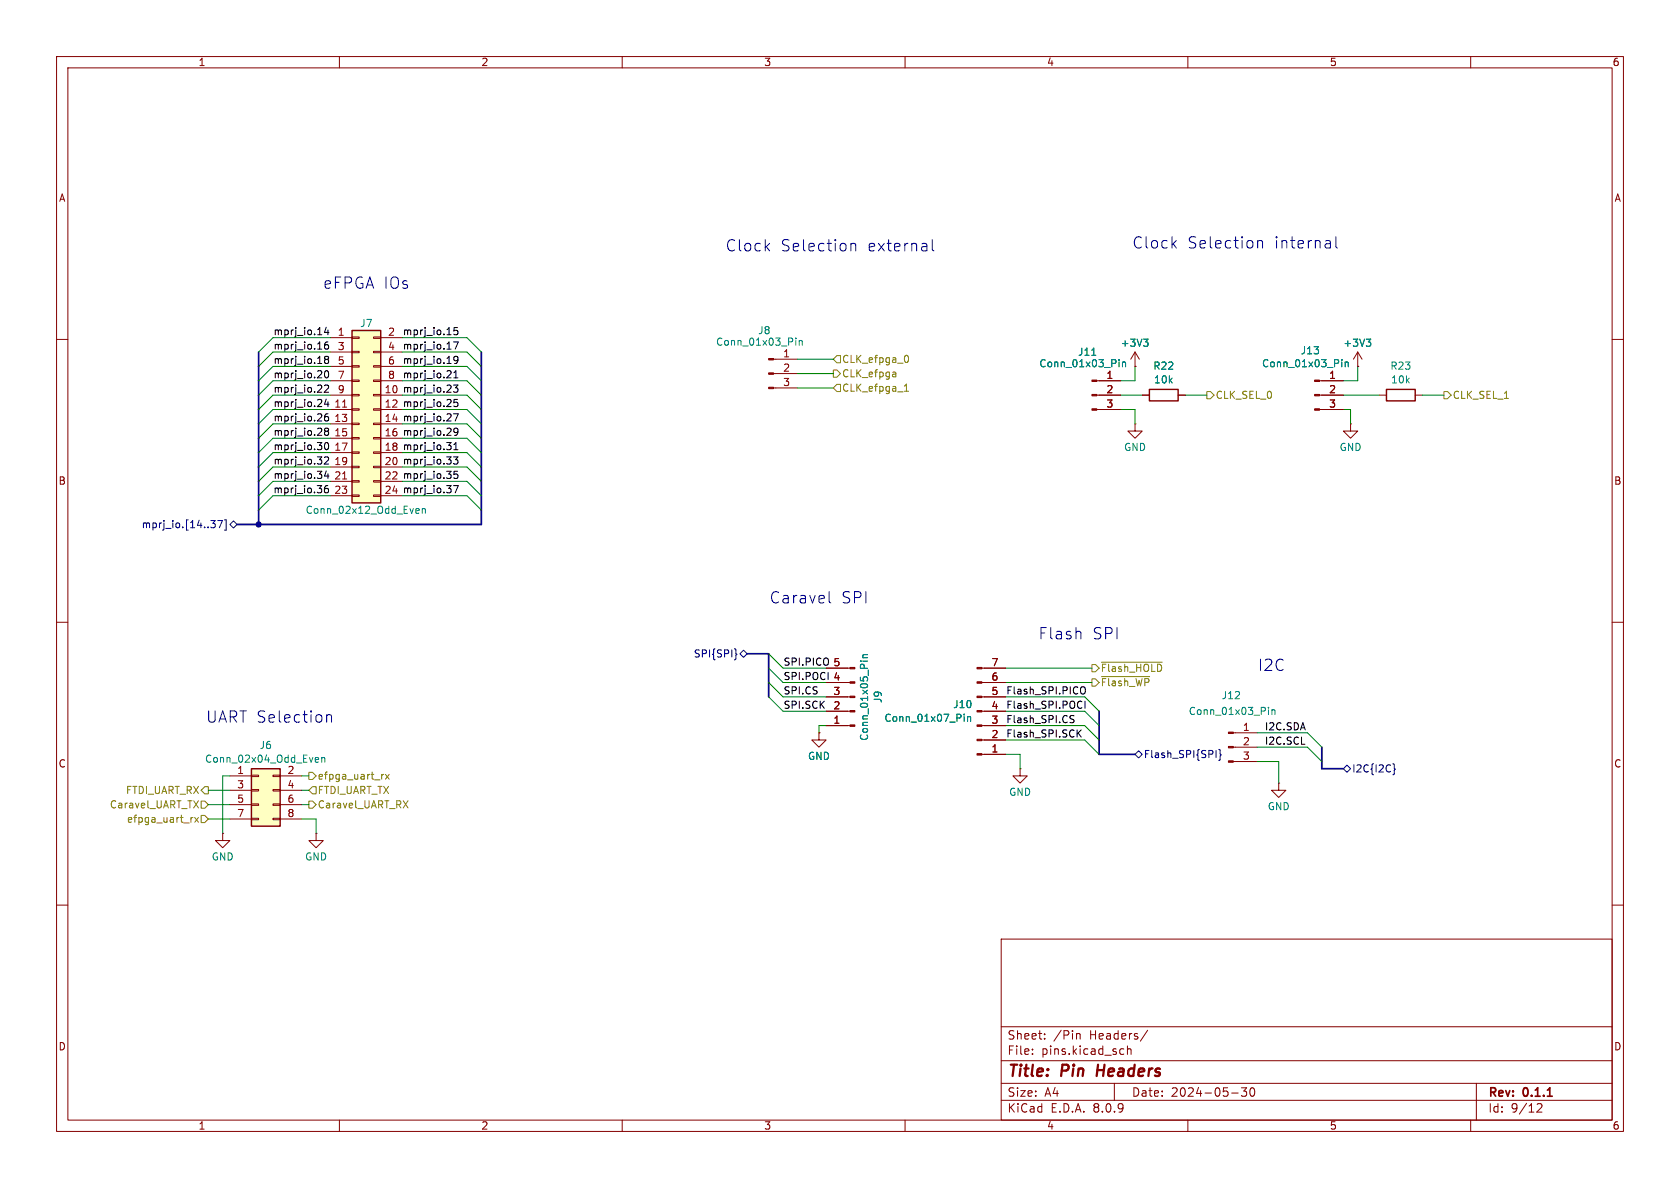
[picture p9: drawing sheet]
<svg xmlns="http://www.w3.org/2000/svg" width="297mm" height="210mm" viewBox="0 0 297 210" stroke-linecap="round" stroke-linejoin="round" font-family="sans-serif">
<g fill="none" stroke="#840000" stroke-width=".18">
<path d="M10 10h277v190h-277zM12 12h273v186h-273zM60 10v2M110 10v2M160 10v2M210 10v2M260 10v2M10 60h2M285 60h2M10 110h2M285 110h2M180.3 135.9v1.3h1.3l-1.3 1.2-1.2-1.2h1.2"/>
<path d="M180.3 135.9h.1M55.9 147.3v1.3h1.2l-1.2 1.3-1.3-1.3h1.3M55.9 147.3h.1M10 160h2M177 166h108v32h-108zM285 160h2M60 198v2M110 198v2M160 198v2M177 194.5h108M177 191.5h108M177 187.5h108"/>
<path d="M177 181.5h108M182.5 186.3v.1M182.5 185.5v.1M184.7 183.6v.1M184.7 182.8v.1M190.4 182.8h.5l.1 .9M197 191.5v3M198.2 185.4l.5 .1M198.7 186.3l-.5 .1M199.3 185.5l.2-.1 .4 .1 .1 .9M199.3 184.9v1.5M202.9 182.1l-1.3 2"/>
<path d="M210 198v2M217.7 193.2h1.2M219.5 192.3h.9l-.5 .6 .4 .1v.7l-.2 .1h-.4l-.2-.1M221.1 192.4l.2-.1a.81 .81 0 0 1 .6 .6 .81 .81 0 0 1-.3 .8l-.1 .1a.81 .81 0 0 1-.4-1.4zM260 198v2M261 191.5v6.5M271.7 195.2l.6-.1 .2 .1 .1 .3-.9 1.1h.9"/>
</g>
<path d="M273.6 193.8h.8" fill="none" stroke="#840000" stroke-width=".3"/>
<path d="M194.1 188.2l-.2 2" fill="none" stroke="#840000" stroke-width=".4"/>
<path d="M44.4 135.9h5.1v10.2h-5.1z" fill="#ffffc2"/>
<g fill="none" stroke="#840000" stroke-width=".18">
<path d="M193.9 72.4h4.2M193.9 69.9h4.2M193.9 67.3h4.2M200.7 74.9v1.3h1.2l-1.2 1.3-1.3-1.3h1.3M200.7 74.9h.1M200.7 64.8h.1M200.7 62.2l-.8 1.3M200.7 62.2v2.6M200.7 62.2l.7 1.3M201.9 69.9h1.3M208.3 69.9h1.2M233.3 72.4h4.2"/>
<path d="M233.3 69.9h4.2M233.3 67.3h4.2M238.8 74.9v1.3h1.2l-1.2 1.3-1.3-1.3h1.3M238.8 74.9h.1M240 64.8h.1M240 62.2l-.7 1.3M240 62.2v2.6M240 62.2l.8 1.3M243.8 69.9h1.3M250.2 69.9h1.3M40.6 137.2h3.8M40.6 139.7h3.8"/>
<path d="M44.4 139.6h1.3v.2h-1.3zM44.4 137h1.3v.3h-1.3zM48.3 139.6h1.2v.2h-1.2zM48.3 137h1.2v.3h-1.2zM49.5 137.2h3.8M49.5 139.7h3.8M39.4 147.3v1.3h-1.3l1.3 1.3 1.2-1.3h-1.2M39.4 147.3h.1M40.6 142.2h3.8M40.6 144.8h3.8M44.4 144.7h1.3v.2h-1.3zM44.4 142.1h1.3v.3h-1.3z"/>
<path d="M48.3 144.7h1.2v.2h-1.2zM48.3 142.1h1.2v.3h-1.2zM49.5 142.2h3.8M49.5 144.8h3.8"/>
</g>
<path d="M203.2 68.8h5.1v2.1h-5.1zM245.1 68.8h5.1v2.1h-5.1zM44.4 135.9h5.1v10.2h-5.1z" fill="none" stroke="#840000" stroke-width=".25"/>
<g fill="none" stroke="#008484" stroke-width=".18">
<path d="M202.2 59.9h.8l-.5 .5M241.5 59.9h.8l-.4 .5M193 62.8h.7M197.8 63.6v.1M197.8 64v.8M198.4 64.1l.2-.1 .3 .1 .1 .7M198.4 64v.8M202.7 60.4l.3 .3v.3l-.3 .2M237.2 63.6v.1M237.2 64v.8M237.8 64v.8M237.8 64.1l.2-.1 .3 .1 .1 .7"/>
<path d="M242.1 60.4l.2 .3v.3l-.2 .2M55.9 133.9l.4 .1v.2l-.6 .1M56.3 134.7h-.4M56.9 134l.2-.1 .3 .1v.7M56.9 133.9v.8"/>
</g>
<g fill="#840000" stroke="#840000" stroke-width=".18">
<path d="M232.4 72.3h.9v.2h-.9z"/>
<path d="M232.4 69.7h.9v.3h-.9z"/>
<path d="M232.4 67.2h.9v.2h-.9z"/>
<path d="M193 72.3h.9v.2h-.9z"/>
<path d="M193 69.7h.9v.3h-.9z"/>
<path d="M193 67.2h.9v.2h-.9z"/>
</g>
<path d="M62.2 58.4h5.1v30.5h-5.1z" fill="#ffffc2"/>
<g fill="none" stroke="#840000" stroke-width=".18">
<path d="M58.4 59.7h3.8M62.2 59.6h1.3v.2h-1.3zM66 59.6h1.3v.2h-1.3zM67.3 59.7h3.8M58.4 69.9h3.8M58.4 72.4h3.8M58.4 74.9h3.8M58.4 77.5h3.8M58.4 62.2h3.8M58.4 64.8h3.8M58.4 67.3h3.8M60.6 72h.7"/>
<path d="M62.2 79.9h1.3v.2h-1.3zM62.2 77.3h1.3v.3h-1.3zM62.2 74.8h1.3v.3h-1.3zM62.2 72.3h1.3v.2h-1.3zM62.2 69.7h1.3v.3h-1.3zM62.2 67.2h1.3v.2h-1.3zM62.2 64.6h1.3v.3h-1.3zM62.2 62.1h1.3v.3h-1.3zM66 79.9h1.3v.2h-1.3zM66 77.3h1.3v.3h-1.3zM66 74.8h1.3v.3h-1.3zM66 72.3h1.3v.2h-1.3z"/>
<path d="M66 69.7h1.3v.3h-1.3zM66 67.2h1.3v.2h-1.3zM66 64.6h1.3v.3h-1.3zM66 62.1h1.3v.3h-1.3zM67.3 69.9h3.8M67.3 72.4h3.8M67.3 74.9h3.8M67.3 77.5h3.8M67.3 62.2h3.8M67.3 64.8h3.8M67.3 67.3h3.8M136.8 68.6h4.2"/>
<path d="M136.8 66h4.2M136.8 63.5h4.2M194.3 69.9h3.8M194.3 72.4h3.8M194.3 67.3h3.8M200.7 64.8h.1M201.9 69.9h1.3M208.3 69.9h1.2M233.7 69.9h3.8M233.7 72.4h3.8M233.7 67.3h3.8M240 64.8h.1"/>
<path d="M58.4 80h3.8M58.4 82.6h3.8M58.4 85.1h3.8M58.4 87.6h3.8M60.6 84.7h.7M62.2 87.5h1.3v.3h-1.3zM62.2 85h1.3v.2h-1.3zM62.2 82.4h1.3v.3h-1.3zM66 87.5h1.3v.3h-1.3zM66 85h1.3v.2h-1.3zM66 82.4h1.3v.3h-1.3zM67.3 80h3.8"/>
<path d="M67.3 82.6h3.8M67.3 85.1h3.8M67.3 87.6h3.8M146 118.1h4.3M173.6 118.1h4.2M144.8 129.5v1.3h1.2l-1.2 1.3-1.3-1.3h1.3M144.8 129.5h.1M146 120.7h4.3M146 123.2h4.3M146 125.7h4.3M146 128.3h4.3M173.6 120.7h4.2"/>
<path d="M173.6 123.2h4.2M173.6 125.7h4.2M173.6 128.3h4.2M173.6 130.8h4.2M173.6 133.4h4.2M218 134.6h4.2M218 132.1h4.2M218 129.5h4.2M226.1 138.4v1.3h1.2l-1.2 1.3-1.3-1.3h1.3M226.1 138.4h.1"/>
</g>
<path d="M62.2 58.4h5.1v30.5h-5.1z" fill="none" stroke="#840000" stroke-width=".25"/>
<g fill="none" stroke="#008484" stroke-width=".18">
<path d="M140.7 59.8v.1M202.2 59.9h.8l-.5 .5M241.5 59.9h.8l-.4 .5M140.7 60.2v.8M141.3 60.2v.8M141.3 60.3l.2-.1h.3v.8M193 62.8h.7M197.8 63.6v.1M197.8 64v.8M198.4 64.1l.2-.1 .3 .1 .1 .7M198.4 64v.8M202.7 60.4l.3 .3v.3l-.3 .2"/>
<path d="M237.2 63.6v.1M237.2 64v.8M237.8 64v.8M237.8 64.1l.2-.1 .3 .1 .1 .7M242.1 60.4l.2 .3v.3l-.2 .2M73.7 89.9l.4 .1v.2l-.6 .1M74.1 90.7h-.4M74.7 90l.1-.1 .3 .1 .1 .7M74.7 89.9v.8M152.1 116.9h.1M152.5 116.9h.9M152.5 116.3h.9"/>
<path d="M153.4 115.7l-.8 .1-.1 .3 .2 .2M170.4 126.3v.1M170.4 126.7v.8M171.1 126.7v.8M171.1 126.8l.1-.1h.3l.1 .8M224.3 125v.2M224.3 125.5v.8M224.9 125.5v.8M224.9 125.6l.1-.1h.3l.1 .8"/>
</g>
<g fill="#840000" stroke="#840000" stroke-width=".18">
<path d="M135.9 68.5h.9v.2h-.9z"/>
<path d="M135.9 65.9h.9v.3h-.9z"/>
<path d="M135.9 63.4h.9v.2h-.9z"/>
<path d="M150.3 118h.8v.2h-.8z"/>
<path d="M150.3 120.5h.8v.3h-.8z"/>
<path d="M150.3 123.1h.8v.2h-.8z"/>
<path d="M150.3 125.6h.8v.3h-.8z"/>
<path d="M150.3 128.1h.8v.3h-.8z"/>
<path d="M217.2 134.5h.8v.2h-.8z"/>
<path d="M217.2 132h.8v.2h-.8z"/>
<path d="M217.2 129.4h.8v.3h-.8z"/>
<path d="M172.7 118h.9v.2h-.9z"/>
<path d="M172.7 120.5h.9v.3h-.9z"/>
<path d="M172.7 123.1h.9v.2h-.9z"/>
<path d="M172.7 125.6h.9v.3h-.9z"/>
<path d="M172.7 128.1h.9v.3h-.9z"/>
<path d="M172.7 130.7h.9v.2h-.9z"/>
<path d="M172.7 133.2h.9v.3h-.9z"/>
</g>
<g fill="none" stroke="#848400" stroke-width=".18">
<path d="M147.3 65.4h.7l.6 .6-.6 .7h-.7zM148 62.9h.6v1.2h-.6l-.7-.6zM148 67.9h.6v1.3h-.6l-.7-.6zM158.2 65.8l.2 .2v.6M158.4 66.6h-.4M158.4 66.1h-.4M159.9 69.2h.7M159.9 68.3l.3-.4v1.3M160.1 62.9l.1-.1a.68 .68 0 0 1 .4 .6 .68 .68 0 0 1-.4 .7l-.1-.1M213.4 69.2h.6l.6 .7-.6 .6h-.6zM255.3 69.2h.6l.6 .7-.6 .6h-.6zM193 117.5h.7l.6 .6-.6 .6h-.7z"/>
<path d="M194.7 119.6h8.5M194.7 117.1h10.8M36.2 139.1h.6v1.2h-.6l-.6-.6zM54.6 136.5h.6l.7 .7-.7 .6h-.6zM55.2 139.1h.7v1.2h-.7l-.6-.6zM67.8 136.9l-.3 .1M68.1 136.9l.7 .8M68.8 136.9l-.7 .8M193 120h.7l.6 .7-.6 .6h-.7zM34.1 144.5l-.3 .1M34.2 141.5l.9 1.3M34.4 144.5l.7 .9"/>
<path d="M35.1 144.5l-.7 .9M35.1 141.5l-.9 1.3M35.6 144.1h.6l.6 .7-.6 .6h-.6zM35.6 141.6h.6l.6 .6-.6 .7h-.6zM54.6 141.6h.6l.7 .6-.7 .7h-.6zM71.3 141.5l.8 1.3M72.1 141.5l-.8 1.3"/>
</g>
<path d="M37.3 92h.8l-.5 .5 .4 .1 .1 .4-.3 .3h-.4M38.5 92h.8l-.5 1.3M39.7 91.9h.3v1.8h-.3M40.6 92.7l.7-.6 .6 .6-.6 .6zM129.9 114.7l.2 .2v.6l.2 .2-.2 .1v.7l-.2 .1M130.8 115.6l.6-.7 .7 .7-.7 .6zM200.7 133.4l.6-.7 .6 .7-.6 .6zM215 132.7v1.2M215.5 132.5l.2 .2v.6l.2 .1-.2 .2v.6l-.2 .2M237.5 135.9l.6-.6 .7 .6-.7 .6zM246.2 135l.3 .2v.6l.2 .2-.2 .2v.6l-.3 .2" fill="none" stroke="#000084" stroke-width=".18"/>
<g fill="none" stroke="#000" stroke-width=".18">
<path d="M57.7 57.8l-.3 1h.8M58 58.3v.9M80.9 57.9h-.6l-.1 .6 .2-.1 .4 .1 .2 .1-.1 .5-.2 .1-.5-.1M57.4 68.2l.5-.1 .2 .3-.8 .9h.8M57.5 78.3l.2-.1a.68 .68 0 0 1 .4 .7 .68 .68 0 0 1-.4 .6l-.2-.1-.1-.4zM57.5 65.6l.2-.1a.68 .68 0 0 1 .4 .7 .68 .68 0 0 1-.4 .6l-.2-.1-.1-.4zM57.6 63.5l-.2-.2 .2-.3h.3l.2 .2-.2 .3M57.6 63.5l-.2 .3v.3l.2 .2 .4-.1 .1-.2v-.2l-.2-.3M57.6 76.2l-.2-.2 .2-.3h.3l.2 .2-.2 .3M57.6 76.2l-.2 .3v.3l.2 .2 .4-.1 .1-.2v-.2l-.2-.3M57.6 63.5h.3M57.6 76.2h.3"/>
<path d="M57.7 70.5l-.3 1h.8M58 60.4l-.4 .1a.86 .86 0 0 0 0 1.2l.4-.1 .1-.4-.2-.3h-.3l-.2 .3M58 73.1l-.4 .1a.86 .86 0 0 0 0 1.2l.4-.1 .1-.4-.2-.3h-.3l-.2 .3M58 71v.9M79 78.2h.7l-.4 .5M79.6 65.6l.1 .2v.3l-.7 .7h.7M79.6 78.8l.1 .2-.1 .4M80.2 68.1h.8l-.5 .5 .4 .1v.5l-.2 .1-.5-.1M80.2 60.4h.8l-.5 1.3M80.2 73.1h.8l-.5 1.3M80.2 79.5h.8M80.2 66.8h.8"/>
<path d="M80.2 65.9l.4-.4v1.3M80.2 78.6l.4-.4v1.3M80.9 70.6h-.6l-.1 .6 .2-.1 .4 .1 .2 .1-.1 .5-.2 .1-.5-.1M81 63.5l-.3 .3-.3-.1-.2-.2 .2-.5h.3l.2 .1a.84 .84 0 0 1-.3 1.2h-.2M81 76.2l-.3 .3-.3-.1-.2-.2 .2-.5h.3l.2 .1a.84 .84 0 0 1-.3 1.2h-.2M57.4 80.9l.5-.1 .2 .3-.8 .9h.8M57.7 83.2l-.3 1h.8M58 85.8l-.4 .1a.86 .86 0 0 0 0 1.2l.4-.1 .1-.4-.3-.3h-.2l-.2 .3M58 83.7v.9M80.2 80.8h.8l-.5 .5 .4 .1v.5l-.2 .1-.5-.1M80.2 85.8h.8l-.5 1.3M80.9 83.3h-.6l-.1 .6 .2-.1 .4 .1 .2 .1-.1 .5-.2 .1-.5-.1"/>
<path d="M189.4 127.1l.4 .1 .1 .3-.3 .3h-.3M189.4 126.5h.5M190.6 129.6l.5 .7M191.1 129l-.7 .8M191.2 124l.1 .1M191.3 125.1l-.1 .1M191.3 121.4a.43 .43 0 0 1 .6 .4v.5a.43 .43 0 0 1-.6 .4M191.8 123.9v1.3"/>
</g>
<path d="M150.4 43v1.4M150.4 43.2a.5 .5 0 0 1 .9 .1v1.1M164.8 42.4v1.7l.3 .3M222.3 42.5v1.3M222.3 42.7a.5 .5 0 0 1 .9 .1v1M236.2 41.8v1.8l.2 .2M146.6 104.6v1.7l.3 .3M57.8 126.3v1.4M57.8 126.5a.5 .5 0 0 1 .8 .1v1.1" fill="none" stroke="#0000c2" stroke-width=".18"/>
<path d="M45.7 62.2v30.5M85.1 62.2v30.5h-43.2M132.1 115.6h3.8v7.6M194.3 125.7v7.7h6.4M233.7 132.1v3.8h3.8" fill="none" stroke="#000084" stroke-width=".3"/>
<g fill="none" stroke="#008400" stroke-width=".18">
<path d="M58.4 59.7h-10.1l-2.6 2.5M71.1 59.7h11.4l2.6 2.5M58.4 72.4h-10.1l-2.6 2.5M58.4 77.5h-10.1l-2.6 2.5M58.4 64.8h-10.1l-2.6 2.5M58.4 62.2h-10.1l-2.6 2.6M58.4 67.3h-10.1l-2.6 2.6M58.4 69.9h-10.1l-2.6 2.5M58.4 74.9h-10.1l-2.6 2.6M71.1 72.4h11.4l2.6 2.5M71.1 77.5h11.4l2.6 2.5M71.1 64.8h11.4l2.6 2.5"/>
<path d="M71.1 62.2h11.4l2.6 2.6M71.1 67.3h11.4l2.6 2.6M71.1 69.9h11.4l2.6 2.5M71.1 74.9h11.4l2.6 2.6M141 66h6.3M141 68.6h6.3M141 63.5h6.3M198.1 72.4h2.6v2.5M198.1 69.9h3.8M200.7 64.8v2.5h-2.6M209.5 69.9h3.9M237.5 72.4h1.3v2.5"/>
<path d="M237.5 69.9h6.3M240 64.8v2.5h-2.5M251.5 69.9h3.8M58.4 85.1h-10.1l-2.6 2.5M58.4 82.6h-10.1l-2.6 2.5M58.4 80h-10.1l-2.6 2.6M58.4 87.6h-10.1l-2.6 2.6M71.1 85.1h11.4l2.6 2.5M71.1 82.6h11.4l2.6 2.5M71.1 80h11.4l2.6 2.6M71.1 87.6h11.4l2.6 2.6M135.9 115.6l2.5 2.5h7.6"/>
<path d="M135.9 118.1l2.5 2.6h7.6M177.8 118.1h15.2M36.8 139.7h3.8M40.6 137.2h-1.2v10.1M53.3 137.2h1.3M53.3 139.7h1.3M135.9 120.7l2.5 2.5h7.6M135.9 123.2l2.5 2.5h7.6M146 128.3h-1.2v1.2M177.8 130.8h14l2.5 2.6M177.8 123.2h14l2.5 2.5M177.8 125.7h14l2.5 2.6"/>
<path d="M177.8 128.3h14l2.5 2.5M177.8 133.4h2.5v2.5M177.8 120.7h15.2M222.2 134.6h3.9v3.8M222.2 129.5h8.9l2.6 2.6M222.2 132.1h8.9l2.6 2.5M36.8 144.8h3.8M36.8 142.2h3.8M53.3 144.8h2.6v2.5M53.3 142.2h1.3"/>
</g>
<circle cx="45.7" cy="92.7" r=".46" fill="#000084" stroke="#000084" stroke-width=".18"/>
<g font-size="2.8" fill="#0000c2">
<text x="128.2" y="44.7">Clock</text>
<text x="138" y="44.7">Selection</text>
<text x="153.4" y="44.7">external</text>
<text x="200.1" y="44.2">Clock</text>
<text x="209.9" y="44.2">Selection</text>
<text x="225.3" y="44.2">internal</text>
<text x="57.1" y="51.3">eFPGA IOs</text>
<text x="136" y="106.9">Caravel</text>
<text x="148.7" y="106.9">SPI</text>
<text x="183.5" y="113.2">Flash</text>
<text x="193.1" y="113.2">SPI</text>
<text x="222.3" y="118.8">I2C</text>
<text x="36.4" y="128">UART Selection</text>
</g>
<g font-size="2.8" fill="#840000">
<text x="178" y="190.9">Title:</text>
<text x="187.7" y="190.9">Pin</text>
<text x="194.7" y="190.9">Headers</text>
</g>
<g font-size="2.1" fill="#840000">
<text x="178" y="184">Sheet:</text>
<text x="186.2" y="184">/Pin</text>
<text x="192.7" y="184">Headers/</text>
<text x="178" y="186.7">File:</text>
<text x="184.1" y="186.7">pins.kicad_sch</text>
<text x="178" y="196.9">KiCad</text>
<text x="178" y="194.1">Size:</text>
<text x="184.7" y="194.1">A4</text>
<text x="185.7" y="196.9">E.D.A.</text>
<text x="193.3" y="196.9">8.0.9</text>
<text x="200" y="194.1">Date:</text>
<text x="207" y="194.1">2024-05-30</text>
<text x="263" y="194.3">Rev:</text>
<text x="263" y="196.9">Id:</text>
<text x="267.1" y="196.9">9/12</text>
<text x="269.4" y="194.3">0.1.1</text>
</g>
<g font-size="1.8" fill="#840000">
<text x="35" y="11.9">1</text>
<text x="85" y="11.9">2</text>
<text x="135" y="11.9">3</text>
<text x="185" y="11.9">4</text>
<text x="235" y="11.9">5</text>
<text x="285" y="11.9">6</text>
<text x="10.3" y="35.9">A</text>
<text x="285.3" y="35.9">A</text>
<text x="59.6" y="59.4">1</text>
<text x="68.5" y="59.4">2</text>
<text x="59.6" y="62">3</text>
<text x="59.6" y="64.5">5</text>
<text x="68.5" y="62">4</text>
<text x="68.5" y="64.5">6</text>
<text x="138.4" y="63.2">1</text>
<text x="138.4" y="65.8">2</text>
<text x="59.6" y="67.1">7</text>
<text x="59.6" y="69.6">9</text>
<text x="67.9" y="69.6">10</text>
<text x="68.5" y="67.1">8</text>
<text x="138.4" y="68.3">3</text>
<text x="195.5" y="67.1">1</text>
<text x="195.5" y="69.6">2</text>
<text x="234.9" y="67.1">1</text>
<text x="234.9" y="69.6">2</text>
<text x="59" y="72.1">11</text>
<text x="59" y="74.7">13</text>
<text x="59" y="77.2">15</text>
<text x="67.9" y="72.1">12</text>
<text x="67.9" y="74.7">14</text>
<text x="67.9" y="77.2">16</text>
<text x="195.5" y="72.1">3</text>
<text x="234.9" y="72.1">3</text>
<text x="59" y="79.8">17</text>
<text x="59" y="82.3">19</text>
<text x="67.9" y="79.8">18</text>
<text x="67.9" y="82.3">20</text>
<text x="10.3" y="85.9">B</text>
<text x="59" y="84.8">21</text>
<text x="59" y="87.4">23</text>
<text x="67.9" y="84.8">22</text>
<text x="67.9" y="87.4">24</text>
<text x="285.3" y="85.9">B</text>
<text x="147.2" y="117.9">5</text>
<text x="175.2" y="117.9">7</text>
<text x="147.2" y="125.5">2</text>
<text x="147.2" y="122.9">3</text>
<text x="147.2" y="120.4">4</text>
<text x="175.2" y="125.5">4</text>
<text x="175.2" y="122.9">5</text>
<text x="175.2" y="120.4">6</text>
<text x="147.2" y="128">1</text>
<text x="175.2" y="130.6">2</text>
<text x="175.2" y="128">3</text>
<text x="219.6" y="129.3">1</text>
<text x="219.6" y="131.8">2</text>
<text x="10.3" y="135.9">C</text>
<text x="41.8" y="136.9">1</text>
<text x="50.7" y="136.9">2</text>
<text x="175.2" y="133.1">1</text>
<text x="219.6" y="134.4">3</text>
<text x="285.3" y="135.9">C</text>
<text x="41.8" y="139.4">3</text>
<text x="41.8" y="142">5</text>
<text x="50.7" y="139.4">4</text>
<text x="50.7" y="142">6</text>
<text x="41.8" y="144.5">7</text>
<text x="50.7" y="144.5">8</text>
<text x="10.3" y="185.9">D</text>
<text x="285.3" y="185.9">D</text>
<text x="35" y="199.9">1</text>
<text x="85" y="199.9">2</text>
<text x="135" y="199.9">3</text>
<text x="185" y="199.9">4</text>
<text x="235" y="199.9">5</text>
<text x="285" y="199.9">6</text>
</g>
<g font-size="1.8">
<text x="48.3" y="59.3">mprj_io.14</text>
<text x="71.1" y="59.3">mprj_io.15</text>
<text x="48.3" y="61.9">mprj_io.16</text>
<text x="48.3" y="64.4">mprj_io.18</text>
<text x="71.1" y="64.4">mprj_io.19</text>
<text x="71.1" y="61.9">mprj_io.17</text>
<text x="48.3" y="67">mprj_io.20</text>
<text x="48.3" y="69.5">mprj_io.22</text>
<text x="71.1" y="69.5">mprj_io.23</text>
<text x="71.1" y="67">mprj_io.21</text>
<text x="48.3" y="77.1">mprj_io.28</text>
<text x="48.3" y="74.6">mprj_io.26</text>
<text x="48.3" y="72">mprj_io.24</text>
<text x="71.1" y="74.6">mprj_io.27</text>
<text x="71.1" y="77.1">mprj_io.29</text>
<text x="71.1" y="72">mprj_io.25</text>
<text x="48.3" y="79.7">mprj_io.30</text>
<text x="48.3" y="82.2">mprj_io.32</text>
<text x="71.1" y="82.2">mprj_io.33</text>
<text x="71.1" y="79.7">mprj_io.31</text>
<text x="48.2" y="87.3">mprj_io.36</text>
<text x="48.3" y="84.7">mprj_io.34</text>
<text x="71.1" y="84.7">mprj_io.35</text>
<text x="71.1" y="87.3">mprj_io.37</text>
<text x="138.4" y="117.8">SPI.PICO 5</text>
<text x="138.4" y="120.3">SPI.POCI 4</text>
<text x="138.4" y="122.8">SPI.CS</text>
<text x="138.4" y="125.4">SPI.SCK</text>
<text x="177.8" y="122.8">Flash_SPI.PICO</text>
<text x="177.8" y="125.4">Flash_SPI.POCI</text>
<text x="177.8" y="130.5">Flash_SPI.SCK</text>
<text x="177.8" y="127.9">Flash_SPI.CS</text>
<text x="223.5" y="131.7">I2C.SCL</text>
<text x="223.5" y="129.2">I2C.SDA</text>
</g>
<g font-size="1.8" fill="#008484">
<text x="63.6" y="58">J7</text>
<text x="133.9" y="59.3">J8</text>
<text x="126.5" y="61.3">Conn_01x03_Pin</text>
<text x="183.6" y="65.1">Conn_01x03_Pin</text>
<text x="190.5" y="63.1">J11</text>
<text x="198" y="61.5">+3V3</text>
<text x="203.8" y="65.6">R22</text>
<text x="223" y="65.1">Conn_01x03_Pin</text>
<text x="229.9" y="62.8">J13</text>
<text x="237.4" y="61.5">+3V3</text>
<text x="245.7" y="65.6">R23</text>
<text x="203.9" y="68">10k</text>
<text x="245.8" y="68">10k</text>
<text x="198.6" y="79.9">GND</text>
<text x="236.7" y="79.9">GND</text>
<text x="53.9" y="91">Conn_02x12_Odd_Even</text>
<text x="156.1" y="124.4" transform="rotate(-90 156.1 124.4)">J9</text>
<text x="168.4" y="125.4">J10</text>
<text x="215.9" y="123.8">J12</text>
<text x="153.7" y="131.1" transform="rotate(-90 153.7 131.1)">Conn_01x05_Pin</text>
<text x="156.3" y="127.8">Conn_01x07_Pin</text>
<text x="210.1" y="126.6">Conn_01x03_Pin</text>
<text x="36.2" y="135">Conn_02x04_Odd_Even</text>
<text x="45.8" y="132.6">J6</text>
<text x="142.7" y="134.5">GND</text>
<text x="178.3" y="140.9">GND</text>
<text x="224" y="143.4">GND</text>
<text x="37.3" y="152.3">GND</text>
<text x="53.8" y="152.3">GND</text>
</g>
<g font-size="1.8" fill="#848400">
<text x="148.8" y="64.4">CLK_efpga_0</text>
<text x="148.8" y="69.4">CLK_efpga_1</text>
<text x="148.8" y="66.9">CLK_efpga</text>
<text x="214.8" y="70.7">CLK_SEL_0</text>
<text x="256.7" y="70.7">CLK_SEL_1</text>
<text x="194.5" y="119">~{Flash_HOLD}</text>
<text x="194.5" y="121.5">~{Flash_WP}</text>
<text x="19.3" y="143.1">Caravel_UART_TX</text>
<text x="22.2" y="140.6">FTDI_UART_RX</text>
<text x="56.1" y="143.1">Caravel_UART_RX</text>
<text x="56.1" y="138">efpga_uart_rx</text>
<text x="56.1" y="140.6">FTDI_UART_TX</text>
<text x="22.3" y="145.6">efpga_uart_rx</text>
</g>
<g font-size="1.8" fill="#000084">
<text x="24.9" y="93.6">mprj_io.[14..37]</text>
<text x="122.6" y="116.4">SPI{SPI}</text>
<text x="202.1" y="134.2">Flash_SPI{SPI}</text>
<text x="239" y="136.8">I2C{I2C}</text>
</g>
</svg>
